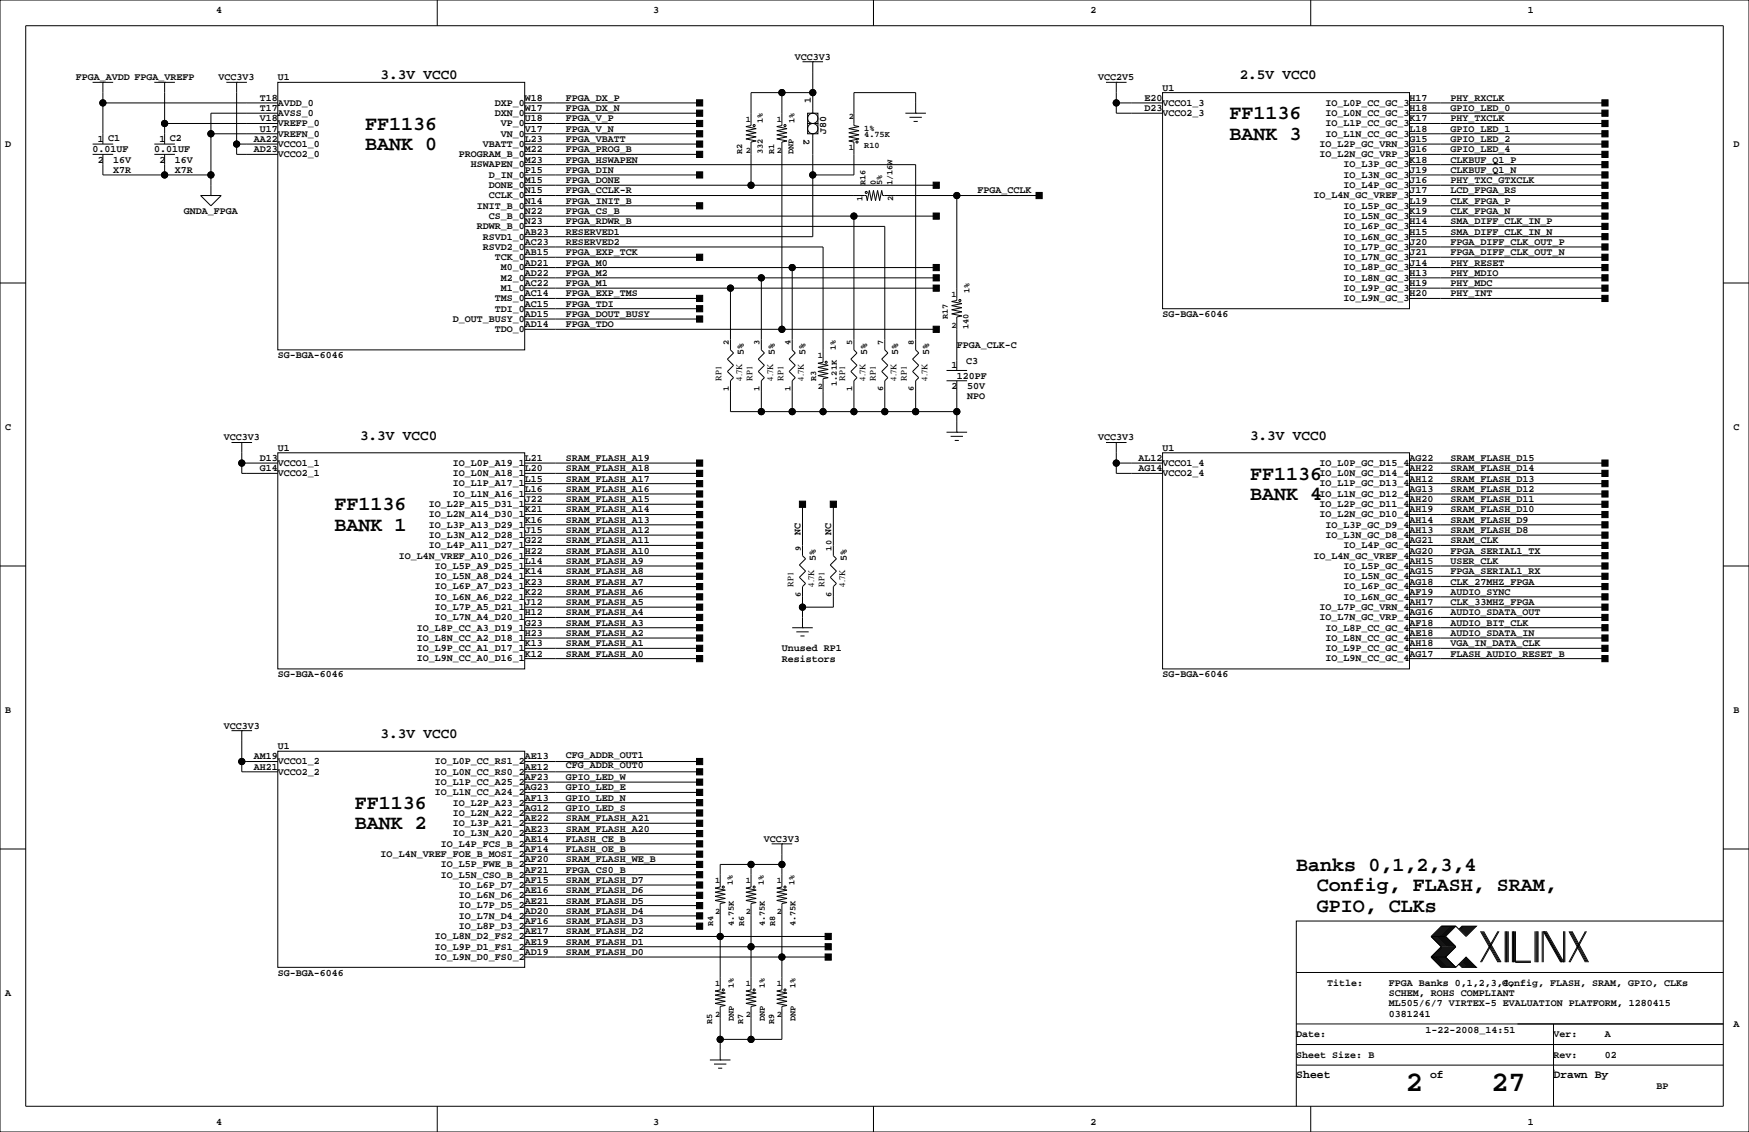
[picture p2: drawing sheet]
<svg xmlns="http://www.w3.org/2000/svg" width="432mm" height="279mm" viewBox="0 0 432 279" stroke-linecap="round" stroke-linejoin="round" font-family="sans-serif">
<g fill="none" stroke="#000" stroke-width=".25">
<path d="M0 0h431.8v279.4h-431.8zM6.3 6.4h419.1v266.6h-419.1zM107.9 0v6.4M198.1 15.2h5.1M200.7 15.2h.1M200.7 15.2v12.7M215.6 0v6.4M323.6 0v6.4M22.9 35.6h5M22.9 38.1h5M22.9 20.3h5M25.4 20.3h.1"/>
<path d="M25.4 38.1v5.1h26.7M25.4 20.3v15.3M25.4 25.4h43.2M38.1 35.6h5.1M38.1 38.1h5.1M38.1 20.3h5.1M40.6 20.3h.1M40.6 20.3v15.3M40.6 38.1v5.1M40.6 30.5h28M52.1 33h16.5M55.9 20.3h5.1"/>
<path d="M58.4 20.3h.1M58.4 35.6h10.2M58.4 20.3v17.8h10.2M68.6 20.3h60.9v66.1h-60.9zM68.6 27.9h-16.5v20.4M129.5 27.9h43.2M129.5 33h43.2M129.5 25.4h43.2M129.5 30.5h43.2M129.5 35.6h43.2M129.5 38.1h43.2M193 22.9v8.1l-1.2 .2 2.5 .6-2.5 .5 2.5 .5-2.5 .5 2.5 .5-2.5 .5 2.5 .5-1.3 .3v46.2"/>
<path d="M199.4 30.5h2.5v2.5h-2.5zM199.4 27.9h2.5v2.6h-2.5zM200.7 22.9h.1M200.7 22.9h-15.3v8.1l-1.3 .2 2.6 .6-2.6 .5 2.6 .5-2.6 .5 2.6 .5-2.6 .5 2.6 .5-1.3 .3v10.6M200.7 33v25.4h-71.2M223.5 27.9h5.1M224.5 29h3.1M225.6 30h1M226.1 27.9h.1M226.1 27.9v-5h-15.3v8.1l1.3 .2-2.6 .6 2.6 .5-2.6 .5 2.6 .5-2.6 .5 2.6 .5-2.6 .5 1.3 .3v8.1h-10.1M273 20.3h5.1M275.6 20.3h.1"/>
<path d="M275.6 20.3v7.6h11.4M275.6 25.4h11.4M287 22.9h61v53.3h-61zM348 27.9h48.2M348 33h48.2M348 25.4h48.2M348 30.5h48.2M348 35.6h48.2M348 38.1h48.2M49.5 48.3h5.1l-2.5 2.5zM52.1 48.3h.1M129.5 48.3h84.4l.2 1.2 .5-2.5 .5 2.5 .5-2.5 .6 2.5 .5-2.5 .5 2.5 .5-2.5 .2 1.3h38.6"/>
<path d="M129.5 55.9h88.9v30.5l.8 .7-1.5 1.5 1.5 1.6-1.5 1.5 1.5 1.5-.8 .8v7.6M129.5 40.6h96.6v45.8l.7 .7-1.5 1.5 1.5 1.6-1.5 1.5 1.5 1.5-.7 .8v7.6M129.5 43.2h43.2M129.5 53.3h101.6M129.5 50.8h43.2M129.5 45.7h101.6M210.8 53.3v33.1l.8 .7-1.5 1.5 1.5 1.6-1.5 1.5 1.5 1.5-.8 .8v7.6M236.2 48.3v25.9l-1.3 .2 2.6 .5-2.6 .5 2.6 .5-2.6 .6 2.6 .5-2.6 .5 2.6 .5-1.3 .2v13.2M348 48.3h48.2M348 43.2h48.2M348 40.6h48.2M348 55.9h48.2"/>
<path d="M348 53.3h48.2M348 50.8h48.2M348 45.7h48.2M348 58.4h48.2M0 69.8h6.3M129.5 61h73.7v28.4l-1.3 .3 2.6 .5-2.6 .5 2.6 .5-2.6 .5 2.6 .5-2.6 .5 2.6 .5-1.3 .3v8.1M129.5 76.2h43.2M129.5 78.7h43.2M129.5 73.7h43.2M129.5 63.5h43.2M129.5 71.1h101.6M129.5 68.6h101.6"/>
<path d="M129.5 66h101.6M180.3 71.1v15.3l.8 .7-1.5 1.5 1.5 1.6-1.5 1.5 1.5 1.5-.8 .8v7.6h55.9M188 68.6v17.8l.7 .7-1.5 1.5 1.5 1.6-1.5 1.5 1.5 1.5-.7 .8v7.6M195.6 66v20.4l.7 .7-1.5 1.5 1.5 1.6-1.5 1.5 1.5 1.5-.7 .8v7.6M348 73.7h48.2M348 63.5h48.2M348 71.1h48.2M348 68.6h48.2M348 66h48.2M348 61h48.2M425.4 69.8h6.4M129.5 81.3h101.6"/>
<path d="M233.7 94h5.1M233.7 91.4h5.1M236.2 94v12.7M57.1 109.2h5.1M59.7 109.2h.1M59.7 109.2v7.6h8.9M59.7 114.3h8.9M68.6 111.8h60.9v53.3h-60.9zM129.5 116.8h43.2M129.5 114.3h43.2M129.5 119.4h43.2M233.7 106.7h5.1"/>
<path d="M234.7 107.7h3M235.7 108.7h1M236.2 106.7h.1M273 109.2h5.1M275.6 109.2h.1M275.6 109.2v7.6h11.4M275.6 114.3h11.4M287 111.8h61v53.3h-61zM348 116.8h48.2M348 114.3h48.2M348 119.4h48.2M0 139.7h6.3"/>
<path d="M129.5 121.9h43.2M129.5 124.5h43.2M129.5 127h43.2M129.5 139.7h43.2M129.5 129.5h43.2M129.5 132.1h43.2M129.5 134.6h43.2M129.5 137.2h43.2M198.1 124.5v12.7l.8 .7-1.5 1.5 1.5 1.6-1.5 1.5 1.5 1.5-.8 .8v10.1M205.7 124.5v12.7l.8 .7-1.5 1.5 1.5 1.6-1.5 1.5 1.5 1.5-.8 .8v5.1h-7.6M348 121.9h48.2M348 124.5h48.2"/>
<path d="M348 127h48.2M348 139.7h48.2M348 129.5h48.2M348 132.1h48.2M348 134.6h48.2M348 137.2h48.2M425.4 139.7h6.4M129.5 149.9h43.2M129.5 154.9h43.2M129.5 157.5h43.2M129.5 152.4h43.2M129.5 147.3h43.2"/>
<path d="M129.5 144.8h43.2M129.5 142.2h43.2M195.6 154.9h5.1M196.6 156h3M197.6 157h1M198.1 154.9h.1M348 149.9h48.2M348 154.9h48.2M348 157.5h48.2M348 152.4h48.2M348 147.3h48.2M348 144.8h48.2"/>
<path d="M348 142.2h48.2M129.5 160h43.2M129.5 162.6h43.2M348 160h48.2M348 162.6h48.2M57.1 180.3h5.1M59.7 180.3h.1M59.7 188h8.9M59.7 180.3v10.2h8.9M68.6 185.4h60.9v53.4h-60.9zM129.5 193h43.2M129.5 195.6h43.2"/>
<path d="M129.5 198.1h43.2M129.5 188h43.2M129.5 190.5h43.2M0 209.5h6.3M129.5 200.7h43.2M129.5 218.4h43.2M129.5 205.7h43.2M129.5 213.4h43.2M129.5 203.2h43.2M129.5 210.8h43.2M129.5 208.3h43.2M129.5 215.9h43.2"/>
<path d="M185.4 213.4v5.5l-1.3 .3 2.6 .5-2.6 .5 2.6 .5-2.6 .5 2.6 .5-2.6 .5 2.6 .6-1.3 .2v21.3l-1.3 .3 2.6 .5-2.6 .5 2.6 .5-2.6 .5 2.6 .5-2.6 .5 2.6 .6-1.3 .2v8.1M190.5 208.3h5.1M193 208.3h.1M193 208.3v10.6l-1.2 .3 2.5 .5-2.5 .5 2.5 .5-2.5 .5 2.5 .5-2.5 .5 2.5 .6-1.3 .2v21.3l-1.2 .3 2.5 .5-2.5 .5 2.5 .5-2.5 .5 2.5 .5-2.5 .5 2.5 .6-1.3 .2v8.1h-15.2M193 213.4h-15.2v5.5l-1.3 .3 2.6 .5-2.6 .5 2.6 .5-2.6 .5 2.6 .5-2.6 .5 2.6 .6-1.3 .2v21.3l-1.3 .3 2.6 .5-2.6 .5 2.6 .5-2.6 .5 2.6 .5-2.6 .5 2.6 .6-1.3 .2v13.2M425.4 209.5h6.4M129.5 228.6h43.2M129.5 226.1h43.2M129.5 223.5h43.2M129.5 221h43.2M129.5 236.2h75M129.5 233.7h75"/>
<path d="M129.5 231.1h75M353.3 236.2h3.6M353.3 231.1h3.6M353.3 236.2l2.6 2.6h3.5M353.3 231.1l2.6 2.6-2.6 2.5M356.1 228.6l-2.5 2.5 2.5 2.6-2.5 2.5 2.5 2.6M356.4 228.6l-2.6 2.5 2.6 2.6-2.6 2.5 2.6 2.6M356.6 228.6l-2.5 2.5 2.5 2.6-2.5 2.5 2.5 2.6M356.9 228.6l-2.6 2.5 2.6 2.6-2.6 2.5 2.6 2.6M356.9 231.1l2.5 2.6-2.5 2.5M356.9 236.2l2.5 2.6M357.1 228.6l-2.5 2.5 2.5 2.6-2.5 2.5 2.5 2.6"/>
<path d="M357.4 228.6l-2.6 2.5 2.6 2.6-2.6 2.5 2.6 2.6M357.6 228.6l-2.5 2.5 2.5 2.6-2.5 2.5 2.5 2.6M357.9 228.6l-2.6 2.5 2.6 2.6-2.6 2.5 2.6 2.6M358.1 228.6l-2.5 2.5 2.5 2.6-2.5 2.5 2.5 2.6M358.4 228.6l-2.5 2.5 2.5 2.6-2.5 2.5 2.5 2.6M358.6 228.6l-2.5 2.5 2.5 2.6-2.5 2.5 2.5 2.6M358.9 228.6l-2.5 2.5 2.5 2.6-2.5 2.5 2.5 2.6M359.2 228.6l-2.6 2.5 2.6 2.6-2.6 2.5 2.6 2.6M359.4 228.6l2.5 2.5 2.6-2.5h-3.6l-.7 .8M359.4 228.6h-3.5l-2.6 2.5M359.4 228.6l-2.5 2.5M360.2 238l.7 .8h3.6l-2.6-2.6-2.5 2.6"/>
<path d="M360.4 237.7l1 1.1M360.4 238l.8 .8M360.7 237.5l1.2 1.3M360.7 237.7l1 1.1M360.9 237.2l1.6 1.6M360.9 237.5l1.3 1.3M361.2 237l1.8 1.8M361.2 237.2l1.5 1.6M361.2 228.6l-.8 .8M361.4 236.7l2.1 2.1M361.4 237l1.8 1.8M361.4 228.6l-1 1"/>
<path d="M361.7 236.5l2.3 2.3M361.7 236.7l2 2.1M361.7 228.6l-1 1M361.9 236.5l2.3 2.3M361.9 228.6l-1.2 1.3M362.2 228.6l-1.3 1.3M362.5 228.6l-1.6 1.5M362.7 228.6l-1.5 1.5M363 228.6l-1.8 1.8M363.2 228.6l-1.8 1.8M363.5 228.6l-2.1 2M363.7 228.6l-2 2"/>
<path d="M364 228.6l-2.3 2.3M364.2 228.6l-2.3 2.3M365.5 229.9l4.3 7.6M365.8 229.9l4.3 7.6M366 229.9l4.3 7.6M366.3 229.9l4.3 7.6M369.8 229.9l-4.3 7.6M370.1 229.9l-4.3 7.6M371.6 229.9v7.6M371.9 229.9v7.6M372.1 229.9v7.6M372.4 229.9v7.6"/>
<path d="M373.4 229.9v7.6M373.6 229.9v7.6M373.9 229.9v7.6M374.1 229.9v7.6h3.9M374.1 237.2h3.9M379 229.9v7.6M379.2 229.9v7.6M379.5 229.9v7.6M379.7 229.9v7.6M380.7 229.9v7.6M381 237.5v-7.6l4.3 7.6M381.3 229.9l4.3 7.6"/>
<path d="M381.5 229.9l4.3 7.6M381.8 229.9l4.3 7.6v-7.6M386.3 229.9v7.6M387.3 229.9l4.1 7.6M387.6 229.9l4.1 7.6M387.9 229.9l4 7.6M388.1 229.9l4.1 7.6M391.4 229.9l-4.1 7.6M391.7 229.9l-4.1 7.6M425.4 227.3h-105.4v35.6M320 257.8h105.4M320 252.7h105.4"/>
<path d="M320 240h105.4M383.5 252.7v20.3M107.9 273v6.4M175.3 261.6h5M176.3 262.6h3M177.3 263.7h1M177.8 261.6h.1M215.6 273v6.4M320 262.9v10.1M320 262.9h105.4M323.6 273v6.4M383.5 264.2h.1"/>
<circle cx="25.4" cy="25.4" r=".76"/>
<circle cx="40.6" cy="30.5" r=".76"/>
<circle cx="52.1" cy="33" r=".76"/>
<circle cx="58.4" cy="35.6" r=".76"/>
<circle cx="186.2" cy="31" r=".25"/>
<circle cx="193" cy="22.9" r=".76"/>
<circle cx="193.8" cy="31" r=".25"/>
<circle cx="200.7" cy="29.2" r="1.27"/>
<circle cx="200.7" cy="31.7" r="1.27"/>
<circle cx="200.7" cy="22.9" r=".76"/>
<circle cx="211.6" cy="35.1" r=".25"/>
<circle cx="275.6" cy="25.4" r=".76"/>
<circle cx="40.6" cy="43.2" r=".76"/>
<circle cx="52.1" cy="43.2" r=".76"/>
<circle cx="185.4" cy="45.7" r=".76"/>
<circle cx="200.7" cy="43.2" r=".76"/>
<circle cx="210.8" cy="53.3" r=".76"/>
<circle cx="213.9" cy="47.5" r=".25"/>
<circle cx="236.2" cy="48.3" r=".76"/>
<circle cx="180.3" cy="71.1" r=".76"/>
<circle cx="188" cy="68.6" r=".76"/>
<circle cx="195.6" cy="66" r=".76"/>
<circle cx="237" cy="74.2" r=".25"/>
<circle cx="193" cy="81.3" r=".76"/>
<circle cx="204" cy="89.4" r=".25"/>
<circle cx="59.7" cy="114.3" r=".76"/>
<circle cx="188" cy="101.6" r=".76"/>
<circle cx="195.6" cy="101.6" r=".76"/>
<circle cx="203.2" cy="101.6" r=".76"/>
<circle cx="210.8" cy="101.6" r=".76"/>
<circle cx="218.4" cy="101.6" r=".76"/>
<circle cx="226.1" cy="101.6" r=".76"/>
<circle cx="236.2" cy="101.6" r=".76"/>
<circle cx="275.6" cy="114.3" r=".76"/>
<circle cx="198.1" cy="149.9" r=".76"/>
<circle cx="59.7" cy="188" r=".76"/>
<circle cx="178.6" cy="218.9" r=".25"/>
<circle cx="185.4" cy="213.4" r=".76"/>
<circle cx="186.2" cy="218.9" r=".25"/>
<circle cx="193" cy="213.4" r=".76"/>
<circle cx="193.8" cy="218.9" r=".25"/>
<circle cx="177.8" cy="231.1" r=".76"/>
<circle cx="185.4" cy="233.7" r=".76"/>
<circle cx="193" cy="236.2" r=".76"/>
<circle cx="177.8" cy="256.5" r=".76"/>
<circle cx="178.6" cy="244.3" r=".25"/>
<circle cx="185.4" cy="256.5" r=".76"/>
<circle cx="186.2" cy="244.3" r=".25"/>
<circle cx="193.8" cy="244.3" r=".25"/>
</g>
<g fill="#000" stroke="#000" stroke-width=".25">
<path d="M172 34.8h1.5v1.5h-1.5z" fill-rule="evenodd"/>
<path d="M172 37.3h1.5v1.6h-1.5z" fill-rule="evenodd"/>
<path d="M172 24.6h1.5v1.6h-1.5z" fill-rule="evenodd"/>
<path d="M172 27.2h1.5v1.5h-1.5z" fill-rule="evenodd"/>
<path d="M172 29.7h1.5v1.5h-1.5z" fill-rule="evenodd"/>
<path d="M172 32.3h1.5v1.5h-1.5z" fill-rule="evenodd"/>
<path d="M395.5 34.8h1.5v1.5h-1.5z" fill-rule="evenodd"/>
<path d="M395.5 27.2h1.5v1.5h-1.5z" fill-rule="evenodd"/>
<path d="M395.5 32.3h1.5v1.5h-1.5z" fill-rule="evenodd"/>
<path d="M395.5 24.6h1.5v1.6h-1.5z" fill-rule="evenodd"/>
<path d="M395.5 29.7h1.5v1.5h-1.5z" fill-rule="evenodd"/>
<path d="M395.5 37.3h1.5v1.6h-1.5z" fill-rule="evenodd"/>
<path d="M172 42.4h1.5v1.5h-1.5z" fill-rule="evenodd"/>
<path d="M172 50h1.5v1.6h-1.5z" fill-rule="evenodd"/>
<path d="M230.4 52.6h1.5v1.5h-1.5z" fill-rule="evenodd"/>
<path d="M230.4 45h1.5v1.5h-1.5z" fill-rule="evenodd"/>
<path d="M255.8 47.5h1.5v1.5h-1.5z" fill-rule="evenodd"/>
<path d="M395.5 39.9h1.5v1.5h-1.5z" fill-rule="evenodd"/>
<path d="M395.5 42.4h1.5v1.5h-1.5z" fill-rule="evenodd"/>
<path d="M395.5 47.5h1.5v1.5h-1.5z" fill-rule="evenodd"/>
<path d="M395.5 55.1h1.5v1.5h-1.5z" fill-rule="evenodd"/>
<path d="M395.5 50h1.5v1.6h-1.5z" fill-rule="evenodd"/>
<path d="M395.5 52.6h1.5v1.5h-1.5z" fill-rule="evenodd"/>
<path d="M395.5 45h1.5v1.5h-1.5z" fill-rule="evenodd"/>
<path d="M395.5 57.7h1.5v1.5h-1.5z" fill-rule="evenodd"/>
<path d="M172 75.4h1.5v1.6h-1.5z" fill-rule="evenodd"/>
<path d="M172 78h1.5v1.5h-1.5z" fill-rule="evenodd"/>
<path d="M172 72.9h1.5v1.5h-1.5z" fill-rule="evenodd"/>
<path d="M172 62.7h1.5v1.6h-1.5z" fill-rule="evenodd"/>
<path d="M230.4 70.4h1.5v1.5h-1.5z" fill-rule="evenodd"/>
<path d="M230.4 67.8h1.5v1.5h-1.5z" fill-rule="evenodd"/>
<path d="M230.4 65.3h1.5v1.5h-1.5z" fill-rule="evenodd"/>
<path d="M395.5 65.3h1.5v1.5h-1.5z" fill-rule="evenodd"/>
<path d="M395.5 67.8h1.5v1.5h-1.5z" fill-rule="evenodd"/>
<path d="M395.5 72.9h1.5v1.5h-1.5z" fill-rule="evenodd"/>
<path d="M395.5 70.4h1.5v1.5h-1.5z" fill-rule="evenodd"/>
<path d="M395.5 60.2h1.5v1.5h-1.5z" fill-rule="evenodd"/>
<path d="M395.5 62.7h1.5v1.6h-1.5z" fill-rule="evenodd"/>
<path d="M230.4 80.5h1.5v1.5h-1.5z" fill-rule="evenodd"/>
<path d="M172 116.1h1.5v1.5h-1.5z" fill-rule="evenodd"/>
<path d="M172 113.5h1.5v1.6h-1.5z" fill-rule="evenodd"/>
<path d="M395.5 113.5h1.5v1.6h-1.5z" fill-rule="evenodd"/>
<path d="M395.5 116.1h1.5v1.5h-1.5z" fill-rule="evenodd"/>
<path d="M172 121.2h1.5v1.5h-1.5z" fill-rule="evenodd"/>
<path d="M172 123.7h1.5v1.5h-1.5z" fill-rule="evenodd"/>
<path d="M172 126.2h1.5v1.6h-1.5z" fill-rule="evenodd"/>
<path d="M172 118.6h1.5v1.5h-1.5z" fill-rule="evenodd"/>
<path d="M172 128.8h1.5v1.5h-1.5z" fill-rule="evenodd"/>
<path d="M172 131.3h1.5v1.5h-1.5z" fill-rule="evenodd"/>
<path d="M172 133.9h1.5v1.5h-1.5z" fill-rule="evenodd"/>
<path d="M172 136.4h1.5v1.5h-1.5z" fill-rule="evenodd"/>
<path d="M197.4 123.7h1.5v1.5h-1.5z" fill-rule="evenodd"/>
<path d="M205 123.7h1.5v1.5h-1.5z" fill-rule="evenodd"/>
<path d="M395.5 118.6h1.5v1.5h-1.5z" fill-rule="evenodd"/>
<path d="M395.5 121.2h1.5v1.5h-1.5z" fill-rule="evenodd"/>
<path d="M395.5 123.7h1.5v1.5h-1.5z" fill-rule="evenodd"/>
<path d="M395.5 126.2h1.5v1.6h-1.5z" fill-rule="evenodd"/>
<path d="M395.5 128.8h1.5v1.5h-1.5z" fill-rule="evenodd"/>
<path d="M395.5 131.3h1.5v1.5h-1.5z" fill-rule="evenodd"/>
<path d="M395.5 133.9h1.5v1.5h-1.5z" fill-rule="evenodd"/>
<path d="M395.5 136.4h1.5v1.5h-1.5z" fill-rule="evenodd"/>
<path d="M172 154.2h1.5v1.5h-1.5z" fill-rule="evenodd"/>
<path d="M172 156.7h1.5v1.5h-1.5z" fill-rule="evenodd"/>
<path d="M172 151.6h1.5v1.6h-1.5z" fill-rule="evenodd"/>
<path d="M172 146.6h1.5v1.5h-1.5z" fill-rule="evenodd"/>
<path d="M172 149.1h1.5v1.5h-1.5z" fill-rule="evenodd"/>
<path d="M172 144h1.5v1.5h-1.5z" fill-rule="evenodd"/>
<path d="M172 141.5h1.5v1.5h-1.5z" fill-rule="evenodd"/>
<path d="M172 138.9h1.5v1.6h-1.5z" fill-rule="evenodd"/>
<path d="M395.5 151.6h1.5v1.6h-1.5z" fill-rule="evenodd"/>
<path d="M395.5 156.7h1.5v1.5h-1.5z" fill-rule="evenodd"/>
<path d="M395.5 141.5h1.5v1.5h-1.5z" fill-rule="evenodd"/>
<path d="M395.5 138.9h1.5v1.6h-1.5z" fill-rule="evenodd"/>
<path d="M395.5 144h1.5v1.5h-1.5z" fill-rule="evenodd"/>
<path d="M395.5 149.1h1.5v1.5h-1.5z" fill-rule="evenodd"/>
<path d="M395.5 154.2h1.5v1.5h-1.5z" fill-rule="evenodd"/>
<path d="M395.5 146.6h1.5v1.5h-1.5z" fill-rule="evenodd"/>
<path d="M172 159.3h1.5v1.5h-1.5z" fill-rule="evenodd"/>
<path d="M172 161.8h1.5v1.5h-1.5z" fill-rule="evenodd"/>
<path d="M395.5 159.3h1.5v1.5h-1.5z" fill-rule="evenodd"/>
<path d="M395.5 161.8h1.5v1.5h-1.5z" fill-rule="evenodd"/>
<path d="M172 192.3h1.5v1.5h-1.5z" fill-rule="evenodd"/>
<path d="M172 194.8h1.5v1.5h-1.5z" fill-rule="evenodd"/>
<path d="M172 197.4h1.5v1.5h-1.5z" fill-rule="evenodd"/>
<path d="M172 187.2h1.5v1.5h-1.5z" fill-rule="evenodd"/>
<path d="M172 189.7h1.5v1.6h-1.5z" fill-rule="evenodd"/>
<path d="M172 199.9h1.5v1.5h-1.5z" fill-rule="evenodd"/>
<path d="M172 217.7h1.5v1.5h-1.5z" fill-rule="evenodd"/>
<path d="M172 205h1.5v1.5h-1.5z" fill-rule="evenodd"/>
<path d="M172 212.6h1.5v1.5h-1.5z" fill-rule="evenodd"/>
<path d="M172 202.4h1.5v1.6h-1.5z" fill-rule="evenodd"/>
<path d="M172 210.1h1.5v1.5h-1.5z" fill-rule="evenodd"/>
<path d="M172 207.5h1.5v1.5h-1.5z" fill-rule="evenodd"/>
<path d="M172 215.1h1.5v1.6h-1.5z" fill-rule="evenodd"/>
<path d="M172 227.8h1.5v1.6h-1.5z" fill-rule="evenodd"/>
<path d="M172 225.3h1.5v1.5h-1.5z" fill-rule="evenodd"/>
<path d="M172 222.8h1.5v1.5h-1.5z" fill-rule="evenodd"/>
<path d="M172 220.2h1.5v1.5h-1.5z" fill-rule="evenodd"/>
<path d="M203.7 235.5h1.5v1.5h-1.5z" fill-rule="evenodd"/>
<path d="M203.7 232.9h1.5v1.5h-1.5z" fill-rule="evenodd"/>
<path d="M203.7 230.4h1.5v1.5h-1.5z" fill-rule="evenodd"/>
<circle cx="25.4" cy="25.4" r=".76"/>
<circle cx="40.6" cy="30.5" r=".76"/>
<circle cx="52.1" cy="33" r=".76"/>
<circle cx="58.4" cy="35.6" r=".76"/>
<circle cx="193" cy="22.9" r=".76"/>
<circle cx="200.7" cy="22.9" r=".76"/>
<circle cx="275.6" cy="25.4" r=".76"/>
<circle cx="40.6" cy="43.2" r=".76"/>
<circle cx="52.1" cy="43.2" r=".76"/>
<circle cx="185.4" cy="45.7" r=".76"/>
<circle cx="200.7" cy="43.2" r=".76"/>
<circle cx="210.8" cy="53.3" r=".76"/>
<circle cx="236.2" cy="48.3" r=".76"/>
<circle cx="180.3" cy="71.1" r=".76"/>
<circle cx="188" cy="68.6" r=".76"/>
<circle cx="195.6" cy="66" r=".76"/>
<circle cx="193" cy="81.3" r=".76"/>
<circle cx="59.7" cy="114.3" r=".76"/>
<circle cx="188" cy="101.6" r=".76"/>
<circle cx="195.6" cy="101.6" r=".76"/>
<circle cx="203.2" cy="101.6" r=".76"/>
<circle cx="210.8" cy="101.6" r=".76"/>
<circle cx="218.4" cy="101.6" r=".76"/>
<circle cx="226.1" cy="101.6" r=".76"/>
<circle cx="236.2" cy="101.6" r=".76"/>
<circle cx="275.6" cy="114.3" r=".76"/>
<circle cx="198.1" cy="149.9" r=".76"/>
<circle cx="59.7" cy="188" r=".76"/>
<circle cx="185.4" cy="213.4" r=".76"/>
<circle cx="193" cy="213.4" r=".76"/>
<circle cx="177.8" cy="231.1" r=".76"/>
<circle cx="185.4" cy="233.7" r=".76"/>
<circle cx="193" cy="236.2" r=".76"/>
<circle cx="177.8" cy="256.5" r=".76"/>
<circle cx="185.4" cy="256.5" r=".76"/>
</g>
<g font-size="7.1">
<text x="347" y="269.3">2</text>
<text x="368.2" y="269.3">27</text>
</g>
<g font-size="4.9">
<text x="303.5" y="29.5">FF1136</text>
<text x="90.2" y="32">FF1136</text>
<text x="303.5" y="34.6">BANK 3</text>
<text x="90.2" y="37.1">BANK 0</text>
<text x="308.6" y="118.4">FF1136</text>
<text x="82.5" y="126">FF1136</text>
<text x="308.6" y="123.5">BANK 4</text>
<text x="82.5" y="131.1">BANK 1</text>
<text x="87.6" y="199.7">FF1136</text>
<text x="87.6" y="204.7">BANK 2</text>
<text x="320" y="214.9">Banks 0,1,2,3,4</text>
<text x="325.1" y="220">Config, FLASH, SRAM,</text>
<text x="325.1" y="225.1">GPIO, CLKs</text>
</g>
<g font-size="3.5">
<text x="94" y="19.6">3.3V VCC0</text>
<text x="306.1" y="19.6">2.5V VCC0</text>
<text x="88.9" y="108.5">3.3V VCC0</text>
<text x="308.6" y="108.5">3.3V VCC0</text>
<text x="94" y="182.2">3.3V VCC0</text>
</g>
<g font-size="2.8">
<text x="320" y="266.1">Sheet</text>
<text x="353.1" y="266.1">of</text>
<text x="383.5" y="266.1">Drawn By</text>
</g>
<g font-size="2.5">
<text x="53.3" y="3.3">4</text>
<text x="161.3" y="3.3">3</text>
<text x="269.2" y="3.3">2</text>
<text x="377.2" y="3.3">1</text>
<text x="196.2" y="14.7">VCC3V3</text>
<text x="18.7" y="19.8">FPGA_AVDD FPGA_VREFP</text>
<text x="54" y="19.8">VCC3V3</text>
<text x="68.6" y="19.8">U1</text>
<text x="271.1" y="19.8">VCC2V5</text>
<text x="287" y="22.4">U1</text>
<text x="64.1" y="27.4">T17</text>
<text x="64.1" y="24.9">T18</text>
<text x="64.1" y="30">V18</text>
<text x="68.6" y="28.6">AVSS_0</text>
<text x="68.6" y="26.1">AVDD_0</text>
<text x="122.1" y="28.6">DXN_0</text>
<text x="122.1" y="26.1">DXP_0</text>
<text x="129.5" y="30">U18</text>
<text x="129.5" y="27.4">W17</text>
<text x="129.5" y="24.9">W18</text>
<text x="139.7" y="30">FPGA_V_P</text>
<text x="139.7" y="27.4">FPGA_DX_N</text>
<text x="139.7" y="24.9">FPGA_DX_P</text>
<text x="200.2" y="25.4" transform="rotate(-90 200.2 25.4)">1</text>
<text x="282.6" y="27.4">D23</text>
<text x="282.6" y="24.9">E20</text>
<text x="287" y="28.6">VCCO2_3</text>
<text x="287" y="26.1">VCCO1_3</text>
<text x="327.2" y="28.6">IO_L0N_CC_GC_3</text>
<text x="327.2" y="26.1">IO_L0P_CC_GC_3</text>
<text x="348" y="30">K17</text>
<text x="348" y="27.4">H18</text>
<text x="348" y="24.9">H17</text>
<text x="358.1" y="30">PHY_TXCLK</text>
<text x="358.1" y="24.9">PHY_RXCLK</text>
<text x="358.1" y="27.4">GPIO_LED_0</text>
<text x="24.1" y="35.1">1</text>
<text x="26.7" y="34.7">C1</text>
<text x="39.4" y="35.1">1</text>
<text x="42" y="34.7">C2</text>
<text x="62.7" y="35.1">AA22</text>
<text x="64.1" y="32.5">U17</text>
<text x="68.6" y="33.7">VREFN_0</text>
<text x="68.6" y="31.2">VREFP_0</text>
<text x="123.6" y="33.7">VN_0</text>
<text x="123.6" y="31.2">VP_0</text>
<text x="129.5" y="35.1">L23</text>
<text x="129.5" y="32.5">V17</text>
<text x="139.7" y="32.5">FPGA_V_N</text>
<text x="139.7" y="35.1">FPGA_VBATT</text>
<text x="198.3" y="34.3" transform="rotate(90 198.3 34.3)">2</text>
<text x="204" y="33" transform="rotate(-90 204 33)">J80</text>
<text x="327.2" y="33.7">IO_L1N_CC_GC_3</text>
<text x="327.2" y="31.2">IO_L1P_CC_GC_3</text>
<text x="348" y="35.1">G15</text>
<text x="348" y="32.5">L18</text>
<text x="358.1" y="32.5">GPIO_LED_1</text>
<text x="358.1" y="35.1">GPIO_LED_2</text>
<text x="1.3" y="36.3">D</text>
<text x="22.9" y="37.6">0.01UF</text>
<text x="24.1" y="40.1">2</text>
<text x="27.9" y="40.1">16V</text>
<text x="38.1" y="37.6">0.01UF</text>
<text x="39.4" y="40.1">2</text>
<text x="43.2" y="40.1">16V</text>
<text x="62.7" y="37.6">AD23</text>
<text x="68.6" y="38.8">VCCO2_0</text>
<text x="68.6" y="36.3">VCCO1_0</text>
<text x="113.2" y="38.8">PROGRAM_B_0</text>
<text x="116.2" y="41.3">HSWAPEN_0</text>
<text x="119.2" y="36.3">VBATT_0</text>
<text x="129.5" y="40.1">M23</text>
<text x="129.5" y="37.6">M22</text>
<text x="139.7" y="40.1">FPGA_HSWAPEN</text>
<text x="139.7" y="37.6">FPGA_PROG_B</text>
<text x="325.8" y="38.8">IO_L2N_GC_VRP_3</text>
<text x="325.8" y="36.3">IO_L2P_GC_VRN_3</text>
<text x="331.7" y="41.3">IO_L3P_GC_3</text>
<text x="348" y="40.1">K18</text>
<text x="348" y="37.6">G16</text>
<text x="358.1" y="37.6">GPIO_LED_4</text>
<text x="358.1" y="40.1">CLKBUF_Q1_P</text>
<text x="428" y="36.3">D</text>
<text x="27.9" y="42.7">X7R</text>
<text x="43.2" y="42.7">X7R</text>
<text x="120.6" y="46.4">DONE_0</text>
<text x="120.6" y="43.9">D_IN_0</text>
<text x="129.5" y="47.8">N15</text>
<text x="129.5" y="45.2">M15</text>
<text x="129.5" y="42.7">P15</text>
<text x="139.7" y="45.2">FPGA_DONE</text>
<text x="139.7" y="42.7">FPGA_DIN</text>
<text x="139.7" y="47.8">FPGA_CCLK-R</text>
<text x="241.3" y="47.8">FPGA_CCLK</text>
<text x="331.7" y="46.4">IO_L4P_GC_3</text>
<text x="331.7" y="43.9">IO_L3N_GC_3</text>
<text x="348" y="47.8">J17</text>
<text x="348" y="45.2">J16</text>
<text x="348" y="42.7">J19</text>
<text x="358.1" y="45.2">PHY_TXC_GTXCLK</text>
<text x="358.1" y="47.8">LCD_FPGA_RS</text>
<text x="358.1" y="42.7">CLKBUF_Q1_N</text>
<text x="45.4" y="52.8">GNDA_FPGA</text>
<text x="117.7" y="51.5">INIT_B_0</text>
<text x="120.6" y="49">CCLK_0</text>
<text x="129.5" y="52.8">N22</text>
<text x="129.5" y="50.3">N14</text>
<text x="139.7" y="50.3">FPGA_INIT_B</text>
<text x="139.7" y="52.8">FPGA_CS_B</text>
<text x="324.3" y="49">IO_L4N_GC_VREF_3</text>
<text x="331.7" y="51.5">IO_L5P_GC_3</text>
<text x="348" y="52.8">K19</text>
<text x="348" y="50.3">L19</text>
<text x="358.1" y="52.8">CLK_FPGA_N</text>
<text x="358.1" y="50.3">CLK_FPGA_P</text>
<text x="117.7" y="56.6">RDWR_B_0</text>
<text x="119.2" y="59.1">RSVD1_0</text>
<text x="120.6" y="54">CS_B_0</text>
<text x="129.5" y="57.9">AB23</text>
<text x="129.5" y="55.4">N23</text>
<text x="139.7" y="57.9">RESERVED1</text>
<text x="139.7" y="55.4">FPGA_RDWR_B</text>
<text x="331.7" y="59.1">IO_L6N_GC_3</text>
<text x="331.7" y="56.6">IO_L6P_GC_3</text>
<text x="331.7" y="54">IO_L5N_GC_3</text>
<text x="348" y="57.9">H15</text>
<text x="348" y="55.4">H14</text>
<text x="358.1" y="57.9">SMA_DIFF_CLK_IN_N</text>
<text x="358.1" y="55.4">SMA_DIFF_CLK_IN_P</text>
<text x="119.2" y="61.7">RSVD2_0</text>
<text x="122.1" y="64.2">TCK_0</text>
<text x="129.5" y="65.5">AD21</text>
<text x="129.5" y="63">AB15</text>
<text x="129.5" y="60.5">AC23</text>
<text x="139.7" y="60.5">RESERVED2</text>
<text x="139.7" y="65.5">FPGA_M0</text>
<text x="139.7" y="63">FPGA_EXP_TCK</text>
<text x="331.7" y="64.2">IO_L7N_GC_3</text>
<text x="331.7" y="61.7">IO_L7P_GC_3</text>
<text x="348" y="65.5">J14</text>
<text x="348" y="63">J21</text>
<text x="348" y="60.5">J20</text>
<text x="358.1" y="63">FPGA_DIFF_CLK_OUT_N</text>
<text x="358.1" y="60.5">FPGA_DIFF_CLK_OUT_P</text>
<text x="358.1" y="65.5">PHY_RESET</text>
<text x="123.6" y="71.8">M1_0</text>
<text x="123.6" y="69.3">M2_0</text>
<text x="123.6" y="66.7">M0_0</text>
<text x="129.5" y="70.6">AC22</text>
<text x="129.5" y="68.1">AD22</text>
<text x="139.7" y="68.1">FPGA_M2</text>
<text x="139.7" y="70.6">FPGA_M1</text>
<text x="331.7" y="71.8">IO_L9P_GC_3</text>
<text x="331.7" y="69.3">IO_L8N_GC_3</text>
<text x="331.7" y="66.7">IO_L8P_GC_3</text>
<text x="348" y="70.6">H19</text>
<text x="348" y="68.1">H13</text>
<text x="358.1" y="70.6">PHY_MDC</text>
<text x="358.1" y="68.1">PHY_MDIO</text>
<text x="122.1" y="74.4">TMS_0</text>
<text x="122.1" y="76.9">TDI_0</text>
<text x="129.5" y="73.2">AC14</text>
<text x="129.5" y="75.7">AC15</text>
<text x="139.7" y="73.2">FPGA_EXP_TMS</text>
<text x="139.7" y="75.7">FPGA_TDI</text>
<text x="331.7" y="74.4">IO_L9N_GC_3</text>
<text x="348" y="73.2">H20</text>
<text x="358.1" y="73.2">PHY_INT</text>
<text x="111.8" y="79.4">D_OUT_BUSY_0</text>
<text x="122.1" y="82">TDO_0</text>
<text x="129.5" y="80.8">AD14</text>
<text x="129.5" y="78.2">AD15</text>
<text x="139.7" y="80.8">FPGA_TDO</text>
<text x="139.7" y="78.2">FPGA_DOUT_BUSY</text>
<text x="287" y="78.2">SG-BGA-6046</text>
<text x="68.6" y="88.4">SG-BGA-6046</text>
<text x="183.6" y="87.6" transform="rotate(-90 183.6 87.6)">5%</text>
<text x="191.3" y="87.6" transform="rotate(-90 191.3 87.6)">5%</text>
<text x="198.9" y="87.6" transform="rotate(-90 198.9 87.6)">5%</text>
<text x="214.1" y="87.6" transform="rotate(-90 214.1 87.6)">5%</text>
<text x="221.7" y="87.6" transform="rotate(-90 221.7 87.6)">5%</text>
<text x="229.4" y="87.6" transform="rotate(-90 229.4 87.6)">5%</text>
<text x="236.2" y="85.9">FPGA_CLK-C</text>
<text x="238.5" y="89.9">C3</text>
<text x="234.9" y="90.9">1</text>
<text x="236.2" y="93.5">120PF</text>
<text x="234.9" y="96">2</text>
<text x="238.8" y="96">50V</text>
<text x="238.8" y="98.6">NPO</text>
<text x="1.3" y="106.2">C</text>
<text x="428" y="106.2">C</text>
<text x="55.2" y="108.7">VCC3V3</text>
<text x="64.1" y="113.8">D13</text>
<text x="68.6" y="111.3">U1</text>
<text x="129.5" y="113.8">L21</text>
<text x="139.7" y="113.8">SRAM_FLASH_A19</text>
<text x="271.1" y="108.7">VCC3V3</text>
<text x="281.1" y="113.8">AL12</text>
<text x="287" y="111.3">U1</text>
<text x="348" y="113.8">AG22</text>
<text x="358.1" y="113.8">SRAM_FLASH_D15</text>
<text x="64.1" y="116.3">G14</text>
<text x="68.6" y="117.5">VCCO2_1</text>
<text x="68.6" y="115">VCCO1_1</text>
<text x="111.8" y="115">IO_L0P_A19_1</text>
<text x="111.8" y="117.5">IO_L0N_A18_1</text>
<text x="129.5" y="116.3">L20</text>
<text x="129.5" y="118.9">L15</text>
<text x="139.7" y="118.9">SRAM_FLASH_A17</text>
<text x="139.7" y="116.3">SRAM_FLASH_A18</text>
<text x="281.1" y="116.3">AG14</text>
<text x="287" y="117.5">VCCO2_4</text>
<text x="287" y="115">VCCO1_4</text>
<text x="325.8" y="115">IO_L0P_GC_D15_4</text>
<text x="325.8" y="117.5">IO_L0N_GC_D14_4</text>
<text x="348" y="118.9">AH12</text>
<text x="348" y="116.3">AH22</text>
<text x="358.1" y="116.3">SRAM_FLASH_D14</text>
<text x="358.1" y="118.9">SRAM_FLASH_D13</text>
<text x="105.8" y="125.2">IO_L2P_A15_D31_1</text>
<text x="111.8" y="120.1">IO_L1P_A17_1</text>
<text x="111.8" y="122.6">IO_L1N_A16_1</text>
<text x="129.5" y="121.4">L16</text>
<text x="129.5" y="124">J22</text>
<text x="139.7" y="124">SRAM_FLASH_A15</text>
<text x="139.7" y="121.4">SRAM_FLASH_A16</text>
<text x="325.8" y="125.2">IO_L2P_GC_D11_4</text>
<text x="325.8" y="120.1">IO_L1P_GC_D13_4</text>
<text x="325.8" y="122.6">IO_L1N_GC_D12_4</text>
<text x="348" y="124">AH20</text>
<text x="348" y="121.4">AG13</text>
<text x="358.1" y="124">SRAM_FLASH_D11</text>
<text x="358.1" y="121.4">SRAM_FLASH_D12</text>
<text x="105.8" y="130.2">IO_L3P_A13_D29_1</text>
<text x="105.8" y="127.7">IO_L2N_A14_D30_1</text>
<text x="129.5" y="131.6">J15</text>
<text x="129.5" y="126.5">K21</text>
<text x="129.5" y="129">K16</text>
<text x="139.7" y="131.6">SRAM_FLASH_A12</text>
<text x="139.7" y="129">SRAM_FLASH_A13</text>
<text x="139.7" y="126.5">SRAM_FLASH_A14</text>
<text x="325.8" y="127.7">IO_L2N_GC_D10_4</text>
<text x="327.2" y="130.2">IO_L3P_GC_D9_4</text>
<text x="348" y="129">AH14</text>
<text x="348" y="126.5">AH19</text>
<text x="348" y="131.6">AH13</text>
<text x="358.1" y="131.6">SRAM_FLASH_D8</text>
<text x="358.1" y="129">SRAM_FLASH_D9</text>
<text x="358.1" y="126.5">SRAM_FLASH_D10</text>
<text x="98.4" y="137.9">IO_L4N_VREF_A10_D26_1</text>
<text x="105.8" y="135.3">IO_L4P_A11_D27_1</text>
<text x="105.8" y="132.8">IO_L3N_A12_D28_1</text>
<text x="129.5" y="136.7">H22</text>
<text x="129.5" y="134.1">G22</text>
<text x="139.7" y="136.7">SRAM_FLASH_A10</text>
<text x="139.7" y="134.1">SRAM_FLASH_A11</text>
<text x="197.6" y="132.1" transform="rotate(-90 197.6 132.1)">NC</text>
<text x="205.2" y="132.1" transform="rotate(-90 205.2 132.1)">NC</text>
<text x="324.3" y="137.9">IO_L4N_GC_VREF_4</text>
<text x="327.2" y="132.8">IO_L3N_GC_D8_4</text>
<text x="331.7" y="135.3">IO_L4P_GC_4</text>
<text x="348" y="136.7">AG20</text>
<text x="348" y="134.1">AG21</text>
<text x="358.1" y="136.7">FPGA_SERIAL1_TX</text>
<text x="358.1" y="134.1">SRAM_CLK</text>
<text x="107.3" y="140.4">IO_L5P_A9_D25_1</text>
<text x="107.3" y="142.9">IO_L5N_A8_D24_1</text>
<text x="129.5" y="141.7">K14</text>
<text x="129.5" y="139.2">L14</text>
<text x="139.7" y="139.2">SRAM_FLASH_A9</text>
<text x="139.7" y="141.7">SRAM_FLASH_A8</text>
<text x="201.4" y="138.4" transform="rotate(-90 201.4 138.4)">5%</text>
<text x="209" y="138.4" transform="rotate(-90 209 138.4)">5%</text>
<text x="331.7" y="142.9">IO_L5N_GC_4</text>
<text x="331.7" y="140.4">IO_L5P_GC_4</text>
<text x="348" y="141.7">AG15</text>
<text x="348" y="139.2">AH15</text>
<text x="358.1" y="139.2">USER_CLK</text>
<text x="358.1" y="141.7">FPGA_SERIAL1_RX</text>
<text x="107.3" y="145.5">IO_L6P_A7_D23_1</text>
<text x="107.3" y="148">IO_L6N_A6_D22_1</text>
<text x="129.5" y="146.8">K22</text>
<text x="129.5" y="144.3">K23</text>
<text x="129.5" y="149.4">J12</text>
<text x="139.7" y="144.3">SRAM_FLASH_A7</text>
<text x="139.7" y="149.4">SRAM_FLASH_A5</text>
<text x="139.7" y="146.8">SRAM_FLASH_A6</text>
<text x="331.7" y="148">IO_L6N_GC_4</text>
<text x="331.7" y="145.5">IO_L6P_GC_4</text>
<text x="348" y="149.4">AH17</text>
<text x="348" y="146.8">AF19</text>
<text x="348" y="144.3">AG18</text>
<text x="358.1" y="146.8">AUDIO_SYNC</text>
<text x="358.1" y="149.4">CLK_33MHZ_FPGA</text>
<text x="358.1" y="144.3">CLK_27MHZ_FPGA</text>
<text x="102.9" y="155.6">IO_L8P_CC_A3_D19_1</text>
<text x="107.3" y="150.6">IO_L7P_A5_D21_1</text>
<text x="107.3" y="153.1">IO_L7N_A4_D20_1</text>
<text x="129.5" y="151.9">H12</text>
<text x="129.5" y="154.4">G23</text>
<text x="139.7" y="151.9">SRAM_FLASH_A4</text>
<text x="139.7" y="154.4">SRAM_FLASH_A3</text>
<text x="325.8" y="153.1">IO_L7N_GC_VRP_4</text>
<text x="325.8" y="150.6">IO_L7P_GC_VRN_4</text>
<text x="327.2" y="155.6">IO_L8P_CC_GC_4</text>
<text x="348" y="154.4">AF18</text>
<text x="348" y="151.9">AG16</text>
<text x="358.1" y="154.4">AUDIO_BIT_CLK</text>
<text x="358.1" y="151.9">AUDIO_SDATA_OUT</text>
<text x="102.9" y="160.7">IO_L9P_CC_A1_D17_1</text>
<text x="102.9" y="158.2">IO_L8N_CC_A2_D18_1</text>
<text x="129.5" y="157">H23</text>
<text x="129.5" y="159.5">K13</text>
<text x="139.7" y="159.5">SRAM_FLASH_A1</text>
<text x="139.7" y="157">SRAM_FLASH_A2</text>
<text x="193" y="160.8">Unused RP1</text>
<text x="327.2" y="160.7">IO_L9P_CC_GC_4</text>
<text x="327.2" y="158.2">IO_L8N_CC_GC_4</text>
<text x="348" y="159.5">AH18</text>
<text x="348" y="157">AE18</text>
<text x="358.1" y="157">AUDIO_SDATA_IN</text>
<text x="358.1" y="159.5">VGA_IN_DATA_CLK</text>
<text x="68.6" y="167.1">SG-BGA-6046</text>
<text x="102.9" y="163.3">IO_L9N_CC_A0_D16_1</text>
<text x="129.5" y="162.1">K12</text>
<text x="139.7" y="162.1">SRAM_FLASH_A0</text>
<text x="193" y="163.3">Resistors</text>
<text x="287" y="167.1">SG-BGA-6046</text>
<text x="327.2" y="163.3">IO_L9N_CC_GC_4</text>
<text x="348" y="162.1">AG17</text>
<text x="358.1" y="162.1">FLASH_AUDIO_RESET_B</text>
<text x="1.3" y="176">B</text>
<text x="55.2" y="179.8">VCC3V3</text>
<text x="428" y="176">B</text>
<text x="68.6" y="184.9">U1</text>
<text x="62.7" y="190">AH21</text>
<text x="62.7" y="187.5">AM19</text>
<text x="68.6" y="191.2">VCCO2_2</text>
<text x="68.6" y="188.7">VCCO1_2</text>
<text x="107.3" y="191.2">IO_L0N_CC_RS0_2</text>
<text x="107.3" y="188.7">IO_L0P_CC_RS1_2</text>
<text x="129.5" y="190">AE12</text>
<text x="129.5" y="187.5">AE13</text>
<text x="139.7" y="189.6">CFG_ADDR_OUT0</text>
<text x="139.7" y="187">CFG_ADDR_OUT1</text>
<text x="107.3" y="196.3">IO_L1N_CC_A24_2</text>
<text x="107.3" y="193.7">IO_L1P_CC_A25_2</text>
<text x="129.5" y="197.6">AF13</text>
<text x="129.5" y="195.1">AG23</text>
<text x="129.5" y="192.5">AF23</text>
<text x="139.7" y="197.6">GPIO_LED_N</text>
<text x="139.7" y="195.1">GPIO_LED_E</text>
<text x="139.7" y="192.5">GPIO_LED_W</text>
<text x="111.8" y="203.9">IO_L3P_A21_2</text>
<text x="111.8" y="201.4">IO_L2N_A22_2</text>
<text x="111.8" y="198.8">IO_L2P_A23_2</text>
<text x="129.5" y="202.7">AE22</text>
<text x="129.5" y="200.2">AG12</text>
<text x="139.7" y="202.7">SRAM_FLASH_A21</text>
<text x="139.7" y="200.2">GPIO_LED_S</text>
<text x="108.8" y="209">IO_L4P_FCS_B_2</text>
<text x="111.8" y="206.4">IO_L3N_A20_2</text>
<text x="129.5" y="207.8">AE14</text>
<text x="129.5" y="205.2">AE23</text>
<text x="139.7" y="207.8">FLASH_CE_B</text>
<text x="139.7" y="205.2">SRAM_FLASH_A20</text>
<text x="188.6" y="207.8">VCC3V3</text>
<text x="94" y="211.5">IO_L4N_VREF_FOE_B_MOSI_2</text>
<text x="108.8" y="214.1">IO_L5P_FWE_B_2</text>
<text x="129.5" y="215.4">AF21</text>
<text x="129.5" y="212.9">AF20</text>
<text x="129.5" y="210.3">AF14</text>
<text x="139.7" y="215.4">FPGA_CS0_B</text>
<text x="139.7" y="210.3">FLASH_OE_B</text>
<text x="139.7" y="212.9">SRAM_FLASH_WE_B</text>
<text x="108.8" y="216.6">IO_L5N_CSO_B_2</text>
<text x="113.2" y="221.7">IO_L6N_D6_2</text>
<text x="113.2" y="219.1">IO_L6P_D7_2</text>
<text x="129.5" y="220.5">AE16</text>
<text x="129.5" y="217.9">AF15</text>
<text x="139.7" y="217.9">SRAM_FLASH_D7</text>
<text x="139.7" y="220.5">SRAM_FLASH_D6</text>
<text x="113.2" y="226.8">IO_L7N_D4_2</text>
<text x="113.2" y="224.2">IO_L7P_D5_2</text>
<text x="129.5" y="225.6">AD20</text>
<text x="129.5" y="223">AE21</text>
<text x="139.7" y="223">SRAM_FLASH_D5</text>
<text x="139.7" y="225.6">SRAM_FLASH_D4</text>
<text x="107.3" y="231.8">IO_L8N_D2_FS2_2</text>
<text x="113.2" y="229.3">IO_L8P_D3_2</text>
<text x="129.5" y="233.2">AE19</text>
<text x="129.5" y="230.6">AE17</text>
<text x="129.5" y="228.1">AF16</text>
<text x="139.7" y="230.6">SRAM_FLASH_D2</text>
<text x="139.7" y="233.2">SRAM_FLASH_D1</text>
<text x="139.7" y="228.1">SRAM_FLASH_D3</text>
<text x="107.3" y="236.9">IO_L9N_D0_FS0_2</text>
<text x="107.3" y="234.4">IO_L9P_D1_FS1_2</text>
<text x="129.5" y="235.7">AD19</text>
<text x="139.7" y="235.7">SRAM_FLASH_D0</text>
<text x="1.3" y="245.9">A</text>
<text x="68.6" y="240.8">SG-BGA-6046</text>
<text x="327.7" y="243.3">Title:</text>
<text x="342.9" y="243.3">FPGA Banks 0,1,2,3,4,</text>
<text x="342.9" y="245.9">SCHEM, ROHS COMPLIANT</text>
<text x="370.8" y="243.3">Config, FLASH, SRAM, GPIO, CLKs</text>
<text x="342.9" y="251">0381241</text>
<text x="342.9" y="248.4">ML505/6/7 VIRTEX-5 EVALUATION PLATFORM, 1280415</text>
<text x="320" y="256">Date:</text>
<text x="351.9" y="255">1-22-2008_14:51</text>
<text x="383.5" y="256">Ver:</text>
<text x="396.2" y="256">A</text>
<text x="428" y="253.5">A</text>
<text x="320" y="261.1">Sheet Size: B</text>
<text x="383.5" y="261.1">Rev:</text>
<text x="396.2" y="261.1">02</text>
<text x="408.9" y="268.7">BP</text>
<text x="53.3" y="277.6">4</text>
<text x="161.3" y="277.6">3</text>
<text x="269.2" y="277.6">2</text>
<text x="377.2" y="277.6">1</text>
</g>
<g font-size="2.1">
<text x="209.5" y="29.3">2</text>
<text x="184.1" y="30">1</text>
<text x="188.3" y="30.5" transform="rotate(-90 188.3 30.5)">1%</text>
<text x="191.8" y="30">1</text>
<text x="196.2" y="30.5" transform="rotate(-90 196.2 30.5)">1%</text>
<text x="213.4" y="33.9">4.75K</text>
<text x="213.4" y="32.3">1%</text>
<text x="183.2" y="38.1" transform="rotate(-90 183.2 38.1)">R2</text>
<text x="184.1" y="37.7">2</text>
<text x="188.3" y="38.1" transform="rotate(-90 188.3 38.1)">332</text>
<text x="191.1" y="38.1" transform="rotate(-90 191.1 38.1)">R1</text>
<text x="191.8" y="37.7">2</text>
<text x="195.9" y="38.1" transform="rotate(-90 195.9 38.1)">DNP</text>
<text x="209.5" y="36.9">1</text>
<text x="213.4" y="36.4">R10</text>
<text x="213.7" y="45.7" transform="rotate(-90 213.7 45.7)">R16</text>
<text x="216.2" y="45.7" transform="rotate(-90 216.2 45.7)">0</text>
<text x="217.8" y="45.7" transform="rotate(-90 217.8 45.7)">5%</text>
<text x="220.3" y="45.7" transform="rotate(-90 220.3 45.7)">1/16W</text>
<text x="212.9" y="49.5" transform="rotate(-90 212.9 49.5)">1</text>
<text x="220.5" y="49.5" transform="rotate(-90 220.5 49.5)">2</text>
<text x="234.9" y="73.2">1</text>
<text x="239.4" y="72.4" transform="rotate(-90 239.4 72.4)">1%</text>
<text x="234" y="78.7" transform="rotate(-90 234 78.7)">R17</text>
<text x="234.9" y="80.8">2</text>
<text x="239.1" y="81.3" transform="rotate(-90 239.1 81.3)">140</text>
<text x="179.9" y="85.1" transform="rotate(-90 179.9 85.1)">2</text>
<text x="187.5" y="85.1" transform="rotate(-90 187.5 85.1)">3</text>
<text x="195.1" y="85.1" transform="rotate(-90 195.1 85.1)">4</text>
<text x="201.9" y="88.5">1</text>
<text x="206.3" y="86.4" transform="rotate(-90 206.3 86.4)">1%</text>
<text x="210.4" y="85.1" transform="rotate(-90 210.4 85.1)">5</text>
<text x="218" y="85.1" transform="rotate(-90 218 85.1)">7</text>
<text x="225.6" y="85.1" transform="rotate(-90 225.6 85.1)">8</text>
<text x="178.2" y="94" transform="rotate(-90 178.2 94)">RP1</text>
<text x="183.2" y="94" transform="rotate(-90 183.2 94)">4.7K</text>
<text x="185.8" y="94" transform="rotate(-90 185.8 94)">RP1</text>
<text x="190.9" y="94" transform="rotate(-90 190.9 94)">4.7K</text>
<text x="193.4" y="94" transform="rotate(-90 193.4 94)">RP1</text>
<text x="198.5" y="94" transform="rotate(-90 198.5 94)">4.7K</text>
<text x="201.5" y="94" transform="rotate(-90 201.5 94)">R3</text>
<text x="206.6" y="95.2" transform="rotate(-90 206.6 95.2)">1.21K</text>
<text x="208.6" y="94" transform="rotate(-90 208.6 94)">RP1</text>
<text x="213.7" y="94" transform="rotate(-90 213.7 94)">4.7K</text>
<text x="216.3" y="94" transform="rotate(-90 216.3 94)">RP1</text>
<text x="221.3" y="94" transform="rotate(-90 221.3 94)">4.7K</text>
<text x="223.9" y="94" transform="rotate(-90 223.9 94)">RP1</text>
<text x="229" y="94" transform="rotate(-90 229 94)">4.7K</text>
<text x="179.9" y="96.5" transform="rotate(-90 179.9 96.5)">1</text>
<text x="187.5" y="96.5" transform="rotate(-90 187.5 96.5)">1</text>
<text x="195.1" y="96.5" transform="rotate(-90 195.1 96.5)">1</text>
<text x="201.9" y="96.1">2</text>
<text x="210.4" y="96.5" transform="rotate(-90 210.4 96.5)">1</text>
<text x="218" y="96.5" transform="rotate(-90 218 96.5)">6</text>
<text x="225.6" y="96.5" transform="rotate(-90 225.6 96.5)">6</text>
<text x="197.7" y="135.9" transform="rotate(-90 197.7 135.9)">9</text>
<text x="205.3" y="135.9" transform="rotate(-90 205.3 135.9)">10</text>
<text x="195.9" y="144.8" transform="rotate(-90 195.9 144.8)">RP1</text>
<text x="197.7" y="147.3" transform="rotate(-90 197.7 147.3)">6</text>
<text x="201" y="144.8" transform="rotate(-90 201 144.8)">4.7K</text>
<text x="203.6" y="144.8" transform="rotate(-90 203.6 144.8)">RP1</text>
<text x="205.3" y="147.3" transform="rotate(-90 205.3 147.3)">6</text>
<text x="208.6" y="144.8" transform="rotate(-90 208.6 144.8)">4.7K</text>
<text x="176.5" y="218">1</text>
<text x="180.9" y="218.4" transform="rotate(-90 180.9 218.4)">1%</text>
<text x="184.1" y="218">1</text>
<text x="188.6" y="218.4" transform="rotate(-90 188.6 218.4)">1%</text>
<text x="191.8" y="218">1</text>
<text x="196.2" y="218.4" transform="rotate(-90 196.2 218.4)">1%</text>
<text x="176.5" y="225.6">2</text>
<text x="184.1" y="225.6">2</text>
<text x="191.8" y="225.6">2</text>
<text x="176.1" y="228.6" transform="rotate(-90 176.1 228.6)">R4</text>
<text x="181.2" y="228.6" transform="rotate(-90 181.2 228.6)">4.75K</text>
<text x="183.7" y="228.6" transform="rotate(-90 183.7 228.6)">R6</text>
<text x="188.8" y="228.6" transform="rotate(-90 188.8 228.6)">4.75K</text>
<text x="191.3" y="228.6" transform="rotate(-90 191.3 228.6)">R8</text>
<text x="196.4" y="228.6" transform="rotate(-90 196.4 228.6)">4.75K</text>
<text x="176.5" y="243.4">1</text>
<text x="181.2" y="243.8" transform="rotate(-90 181.2 243.8)">1%</text>
<text x="184.1" y="243.4">1</text>
<text x="188.8" y="243.8" transform="rotate(-90 188.8 243.8)">1%</text>
<text x="191.8" y="243.4">1</text>
<text x="196.4" y="243.8" transform="rotate(-90 196.4 243.8)">1%</text>
<text x="176.5" y="251">2</text>
<text x="181.2" y="252" transform="rotate(-90 181.2 252)">DNP</text>
<text x="184.1" y="251">2</text>
<text x="188.8" y="252" transform="rotate(-90 188.8 252)">DNP</text>
<text x="191.8" y="251">2</text>
<text x="196.4" y="252" transform="rotate(-90 196.4 252)">DNP</text>
<text x="175.9" y="252.7" transform="rotate(-90 175.9 252.7)">R5</text>
<text x="183.5" y="252.7" transform="rotate(-90 183.5 252.7)">R7</text>
<text x="191.1" y="252.7" transform="rotate(-90 191.1 252.7)">R9</text>
</g>
</svg>
